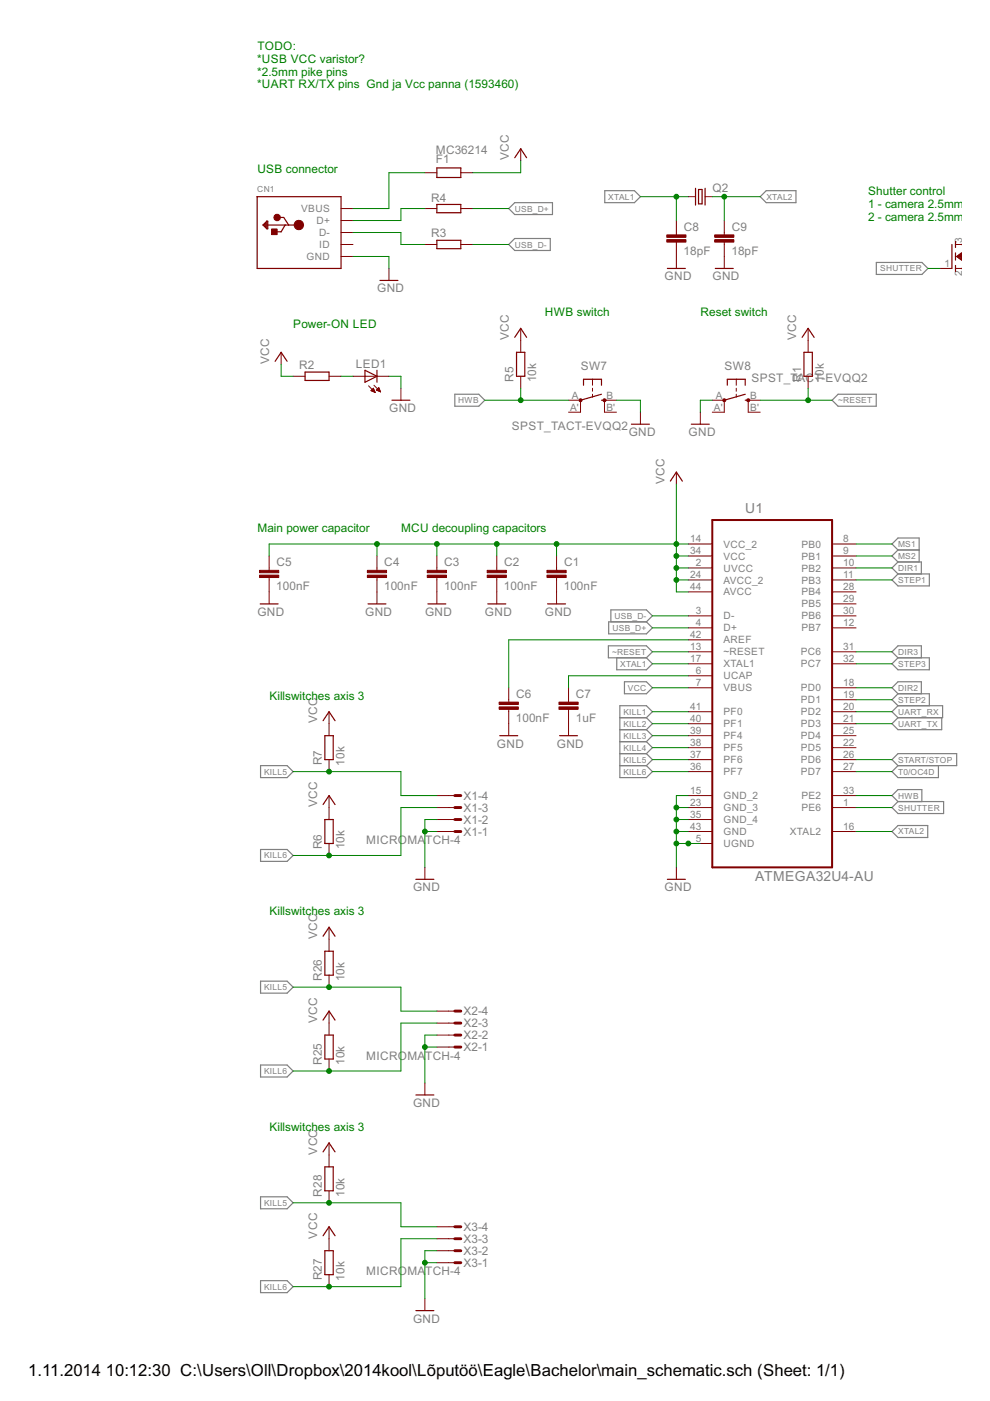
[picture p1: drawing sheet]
<svg xmlns="http://www.w3.org/2000/svg" width="210mm" height="297mm" viewBox="0 0 210 297" stroke-linecap="round" stroke-linejoin="round" font-family="sans-serif">
<g fill="none" stroke="#808080" stroke-width=".25">
<path d="M107.9 51.8l1.2-1.2h7.6v2.5h-7.6zM107.9 44.2l1.2-1.2h8v2.5h-8zM128.2 40.4h6.3l1.3 1.3-1.3 1.3h-6.3zM161.2 41.7l1.3-1.3h6.3v2.6h-6.3zM185.8 55.6h9.7l1.2 1.3-1.2 1.3h-9.7zM96.4 83.6h5.1l1.3 1.3-1.3 1.2h-5.1zM176.4 84.9l1.3-1.3h8.1v2.5h-8.1zM190.4 119.1l-1.3 1.3 1.3 1.3M190.4 119.1h4.9v2.6M190.4 116.6l-1.3-1.3 1.3-1.2h4.5v5M190.4 116.6h4.5M190.4 116.6l-1.3 1.3 1.3 1.2"/>
<path d="M129 136.9h8.1l1.2 1.3-1.2 1.3h-8.1zM129.1 131.8h8l1.2 1.3-1.2 1.3h-8zM129.5 131.8v-2.5h7.6l1.2 1.3-1.2 1.2M130.8 139.5v2.5h6.3l1.2-1.3-1.2-1.2M190.4 139.5l-1.3-1.3 1.3-1.3h4.9v2.6M190.4 121.7h6.6v2.5h-6.6l-1.3-1.2zM131.4 152.2h5.7M131.4 154.7h5.7M131.4 157.2h5.7M131.4 159.8h5.7M132.4 144.5h4.7l1.2 1.3-1.2 1.3h-4.7zM137.1 152.2l1.2-1.3-1.2-1.3h-5.7v15.3h5.7l1.2-1.3-1.2-1.3"/>
<path d="M137.1 152.2l1.2 1.2-1.2 1.3M137.1 154.7l1.2 1.3-1.2 1.2M137.1 157.2l1.2 1.3-1.2 1.3M137.1 159.8l1.2 1.3-1.2 1.2M189.1 140.7l1.3-1.2h6.6v2.5h-6.6zM190.4 147.1h6.6v2.5M190.4 147.1l-1.3-1.3 1.3-1.3h4.9v2.6M190.4 149.6h9.5v2.6h-9.5M190.4 152.2l-1.3 1.2 1.3 1.3h9.3v-2.5M190.4 149.6l-1.3 1.3 1.3 1.3M190.4 147.1l-1.3 1.3 1.3 1.2M55.2 162.3h5.7l1.2 1.3-1.2 1.3h-5.7z"/>
<path d="M131.4 162.3h5.7M189.1 176.3l1.3-1.3h6.3v2.6h-6.3zM189.1 161.1l1.3-1.3h12.4v2.5h-12.4zM190.4 169.9l-1.3-1.2 1.3-1.3h5.1v2.5M190.4 169.9h9.7v2.6h-9.7l-1.3-1.3zM190.4 162.3l-1.3 1.3 1.3 1.3h8.6v-2.6M55.2 180.1h5.7l1.2 1.3-1.2 1.2h-5.7zM55.2 208h5.7l1.2 1.3-1.2 1.3h-5.7zM55.2 225.8h5.7l1.2 1.3-1.2 1.2h-5.7zM55.2 253.7h5.7l1.2 1.3-1.2 1.3h-5.7zM55.2 271.5h5.7l1.2 1.3-1.2 1.3h-5.7z"/>
</g>
<g fill="none" stroke="#800000" stroke-width=".21">
<path d="M90.1 36.6h2.5M97.7 36.6h2.5M110.4 31.5v2.6M72.3 46.8h2.5M72.3 49.3h2.5M72.3 44.2h2.5M72.3 54.4h2.5M72.3 51.8h2.5M82.5 56.9v2.6M90.1 44.2h2.5M90.1 51.8h2.5M97.7 44.2h2.5"/>
<path d="M97.7 51.8h2.5M143.4 46.8v3M143.4 51.3v5.6M145.9 41.7h1.6M149.5 41.7h1.5M153.6 46.8v3M153.6 51.3v5.6M199.3 56.9h2.5M202.6 54.4h1.3M202.6 51.8h1.3M202.6 56.9h1.3M202.8 54.4l1.1-.8v1.5z"/>
<path d="M202.9 54.4h1M203 54.3h.9M203 54.5h.9M203.1 54.2h.8M203.2 54.7h.7M203.3 54.1h.6M203.3 54.8h.6M203.5 53.9h.4M203.5 54.9h.4M203.6 53.8h.3M203.7 55h.2M203.8 53.7h.1"/>
<path d="M203.8 55.1h.1M59.6 74.7v2.5M62.1 79.8h2.6M69.8 79.8h2.5M74.8 79.8h7.7M110.4 69.6v5.1M110.4 79.8v2.5M171.3 69.6v5.1M171.3 79.8v2.5M78.1 81.8l1.4 1.4M78.7 82.8l.5-.5 .3 .9zM78.7 82.8h.7"/>
<path d="M78.8 82.9h.6M78.8 82.6h.5M79 82.5h.2M79.1 83h.4M79.1 82.4h.1M79.3 81.7l1.4 1.4M79.3 83.1h.2M79.9 82.6h.6M79.9 82.8h.6M80 82.5h.4M80.1 82.4h.3M80.2 82.9h.4"/>
<path d="M80.2 82.3h.1M80.3 82.2l.4 .9-.9-.4zM80.5 83h.1M85 82.3v2.6M120.5 84.9h2.6v2.5h-2.6M125.6 80.4v1.3M125.6 82.3v.7M125.6 83.6v.6M130.7 84.9h-2.5v2.5h2.5M135.8 87.4v2.5M148.5 87.4v2.5M151 84.9h2.6v2.5h-2.6"/>
<path d="M156.1 80.4v1.3M156.1 82.3v.7M156.1 83.6v.6M161.2 84.9h-2.6v2.5h2.6M57.1 117.9v3M79.9 117.9v3M92.6 117.9v3M105.3 117.9v3M118 117.9v3M143.4 100.1v2.5M145.9 115.3h5.1M145.9 117.9h5.1"/>
<path d="M176.4 115.3h5.1M176.4 117.9h5.1M57.1 122.4v5.6M79.9 122.4v5.6M92.6 122.4v5.6M105.3 122.4v5.6M118 122.4v5.6M145.9 120.4h5.1M145.9 123h5.1M145.9 125.5h5.1M145.9 130.6h5.1M145.9 133.1h5.1"/>
<path d="M145.9 135.7h5.1M145.9 138.2h5.1M176.4 120.4h5.1M176.4 123h5.1M176.4 125.5h5.1M176.4 130.6h5.1M176.4 133.1h5.1M176.4 138.2h5.1M176.4 128h5.1M69.8 150.9v5.1M107.9 145.8v3.1M107.9 150.4v5.6"/>
<path d="M120.5 145.8v3.1M120.5 150.4v5.6M145.9 140.7h5.1M145.9 143.3h5.1M145.9 145.8h5.1M145.9 150.9h5.1M145.9 153.4h5.1M145.9 156h5.1M145.9 158.5h5.1M176.4 140.7h5.1M176.4 145.8h5.1M176.4 150.9h5.1"/>
<path d="M176.4 153.4h5.1M176.4 156h5.1M176.4 158.5h5.1M176.4 148.4h5.1M69.8 161.1v2.5M69.8 168.7v5.1M69.8 178.8v2.6M92.6 168.7h3.8M92.6 171.2h3.8M92.6 173.8h3.8M92.6 176.3h3.8M145.9 161.1h5.1"/>
<path d="M145.9 163.6h5.1M145.9 168.7h5.1M145.9 171.2h5.1M145.9 173.8h5.1M145.9 176.3h5.1M145.9 178.8h5.1M176.4 161.1h5.1M176.4 163.6h5.1M176.4 168.7h5.1M176.4 171.2h5.1M176.4 176.3h5.1M69.8 196.6v5.1"/>
<path d="M90.1 183.9v2.5M143.4 183.9v2.5M69.8 206.8v2.5M69.8 214.4v5.1M92.6 219.5h3.8M92.6 216.9h3.8M92.6 214.4h3.8M69.8 224.5v2.6M90.1 229.6v2.6M92.6 222h3.8M69.8 242.3v5.1M69.8 252.5v2.5"/>
<path d="M69.8 260.1v5.1M69.8 270.3v2.5M90.1 275.3v2.6M92.6 267.7h3.8M92.6 265.2h3.8M92.6 262.6h3.8M92.6 260.1h3.8"/>
</g>
<path d="M151 110.3h25.4v73.6h-25.4z" fill="none" stroke="#800000" stroke-width=".42"/>
<g fill="#800000" stroke="#800000" stroke-width=".21">
<path d="M116 121.9h4v.5h-4z"/>
<path d="M116 120.9h4v.5h-4z"/>
<path d="M103.3 121.9h4.1v.5h-4.1z"/>
<path d="M103.3 120.9h4.1v.5h-4.1z"/>
<path d="M90.6 121.9h4.1v.5h-4.1z"/>
<path d="M90.6 120.9h4.1v.5h-4.1z"/>
<path d="M77.9 121.9h4.1v.5h-4.1z"/>
<path d="M77.9 120.9h4.1v.5h-4.1z"/>
<path d="M55 121.9h4.1v.5h-4.1z"/>
<path d="M55 120.9h4.1v.5h-4.1z"/>
<path d="M105.8 149.9h4.1v.5h-4.1z"/>
<path d="M105.8 148.9h4.1v.5h-4.1z"/>
<path d="M118.5 149.9h4.1v.5h-4.1z"/>
<path d="M118.5 148.9h4.1v.5h-4.1z"/>
<path d="M57.6 48.6h1.2v1.1h-1.2z"/>
<path d="M141.4 50.8h4v.5h-4z"/>
<path d="M141.4 49.8h4v.5h-4z"/>
<path d="M151.5 50.8h4.1v.5h-4.1z"/>
<path d="M151.5 49.8h4.1v.5h-4.1z"/>
</g>
<g fill="none" stroke="#800000" stroke-width=".25">
<path d="M92.6 35.6h5.1v2h-5.1zM109.1 33.4l1.3-1.9 1.3 1.9M147.5 39.9v3.6M149.5 39.9v3.6M54.5 41.7h17.8v15.2h-17.8v-15.2M55.8 47.7l.8-.8h.2v1.6h-.2zM56 47.7l.4-.4v.8l-.2-.4M56.6 46.9v1.4M56.8 47.7h6.6M59.2 46.1h1l1 1.6M60.5 47.7l-.9 1.4h-1.2M80.6 59.5h3.8"/>
<path d="M92.6 50.9h5.1v1.8h-5.1zM92.6 43.3h5.1v1.8h-5.1zM141.5 56.9h3.8M148.1 40.2h.8v3h-.8zM151.7 56.9h3.8M201.8 51.8v5.1M202.6 51.2v1.3M202.6 53.6v1.5M202.6 56.3v1.3M58.3 76.6l1.3-1.9 1.3 1.9M64.7 78.9h5.1v1.8h-5.1zM77.4 78.5l2.5 1.3-2.5 1.2z"/>
<path d="M79.9 78.5v2.5M109.1 71.5l1.3-1.9 1.3 1.9M109.5 74.7h1.8v5.1h-1.8zM170.1 71.5l1.2-1.9 1.3 1.9M170.5 74.7h1.7v5.1h-1.7zM83.1 84.9h3.8M123.7 81.7v-1.3h3.8v1.3M127.5 84.9h.7M127.5 83.6l-4.4 1.3M133.9 89.9h3.8M146.6 89.9h3.8M154.2 81.7v-1.3h3.8v1.3"/>
<path d="M158 84.9h.6M158 83.6l-4.4 1.3M142.1 102l1.3-1.9 1.3 1.9M55.2 128h3.8M78 128h3.8M90.7 128h3.8M103.4 128h3.8M116.1 128h3.8M68.5 152.8l1.3-1.9 1.2 1.9M68.9 156h1.8v5.1h-1.8zM106 156h3.8M118.6 156h3.8"/>
<path d="M68.5 170.6l1.3-1.9 1.2 1.9M68.9 173.8h1.8v5h-1.8zM68.5 198.5l1.3-1.9 1.2 1.9M88.2 186.4h3.8M141.5 186.4h3.8M68.5 216.3l1.3-1.9 1.2 1.9M68.9 201.7h1.8v5.1h-1.8zM68.9 219.5h1.8v5h-1.8zM88.2 232.2h3.8M68.5 244.2l1.3-1.9 1.2 1.9M68.9 247.4h1.8v5.1h-1.8zM68.5 262l1.3-1.9 1.2 1.9"/>
<path d="M68.9 265.2h1.8v5.1h-1.8zM88.2 277.9h3.8"/>
</g>
<g fill="#800000" stroke="#800000" stroke-width=".21">
<circle cx="63.4" cy="47.7" r="1"/>
<circle cx="58.8" cy="46.1" r=".7"/>
<circle cx="123.1" cy="84.9" r=".32"/>
<circle cx="128.2" cy="84.9" r=".32"/>
<circle cx="153.6" cy="84.9" r=".32"/>
<circle cx="158.6" cy="84.9" r=".32"/>
</g>
<path d="M96.4 176.3h1.3M96.4 173.8h1.3M96.4 171.2h1.3M96.4 168.7h1.3M96.4 219.5h1.3M96.4 216.9h1.3M96.4 214.4h1.3M96.4 222h1.3M96.4 267.7h1.3M96.4 265.2h1.3M96.4 262.6h1.3M96.4 260.1h1.3" fill="none" stroke="#800000" stroke-width=".61"/>
<g fill="none" stroke="#008000" stroke-width=".21">
<path d="M90.1 36.6h-7.6v7.6h-7.7M110.4 34.1v2.5h-10.2M74.8 49.3h10.2v2.5h5.1M74.8 54.4h7.7v2.5M90.1 44.2h-5.1v2.6h-10.2M100.2 51.8h7.7M100.2 44.2h7.7M135.8 41.7h10.1M143.4 41.7v5.1M151 41.7h10.2M153.6 41.7v5.1M196.7 56.9h2.6"/>
<path d="M59.6 77.2v2.6h2.5M72.3 79.8h2.5M82.5 79.8h2.5v2.5M102.8 84.9h17.7M110.4 82.3v2.6M130.7 84.9h5.1v2.5M151 84.9h-2.5v2.5M161.2 84.9h15.2M171.3 82.3v2.6M79.9 115.3v2.6M92.6 115.3v2.6M105.3 115.3v2.6"/>
<path d="M118 115.3v2.6M143.4 102.6v22.9h2.5M143.4 117.9h2.5M145.9 115.3h-88.8v2.6M181.5 115.3h7.6M181.5 117.9h7.6M138.3 130.6h7.6M138.3 133.1h7.6M138.3 138.2h7.6M143.4 120.4h2.5M143.4 123h2.5M145.9 135.7h-38v10.1"/>
<path d="M181.5 120.4h7.6M181.5 123h7.6M181.5 138.2h7.6M138.3 145.8h7.6M138.3 140.7h7.6M138.3 150.9h7.6M138.3 153.4h7.6M138.3 156h7.6M138.3 158.5h7.6M145.9 143.3h-25.4v2.5M181.5 145.8h7.6M181.5 140.7h7.6"/>
<path d="M181.5 150.9h7.6M181.5 153.4h7.6M181.5 148.4h7.6M62.1 163.6h22.9v5.1h7.6M90.1 176.3h2.5M92.6 171.2h-7.6v10.2h-22.9M92.6 173.8h-2.5v10.1M138.3 161.1h7.6M138.3 163.6h7.6M143.4 171.2h2.5M143.4 173.8h2.5M143.4 176.3h2.5"/>
<path d="M143.4 178.8h5.1M145.9 168.7h-2.5v15.2M181.5 168.7h7.6M181.5 171.2h7.6M181.5 176.3h7.6M181.5 161.1h7.6M181.5 163.6h7.6M62.1 209.3h22.9v5.1h7.6M92.6 216.9h-7.6v10.2h-22.9M92.6 219.5h-2.5v10.1M90.1 222h2.5M62.1 255h22.9v5.1h7.6"/>
<path d="M90.1 267.7h2.5M92.6 262.6h-7.6v10.2h-22.9M92.6 265.2h-2.5v10.1"/>
</g>
<g fill="#008000" stroke="#008000" stroke-width=".21">
<circle cx="143.4" cy="171.2" r=".51"/>
<circle cx="143.4" cy="173.8" r=".51"/>
<circle cx="143.4" cy="176.3" r=".51"/>
<circle cx="143.4" cy="178.8" r=".51"/>
<circle cx="145.9" cy="178.8" r=".51"/>
<circle cx="90.1" cy="176.3" r=".51"/>
<circle cx="90.1" cy="222" r=".51"/>
<circle cx="90.1" cy="267.7" r=".51"/>
<circle cx="143.4" cy="117.9" r=".51"/>
<circle cx="143.4" cy="120.4" r=".51"/>
<circle cx="143.4" cy="123" r=".51"/>
<circle cx="143.4" cy="115.3" r=".51"/>
<circle cx="118" cy="115.3" r=".51"/>
<circle cx="105.3" cy="115.3" r=".51"/>
<circle cx="79.9" cy="115.3" r=".51"/>
<circle cx="92.6" cy="115.3" r=".51"/>
<circle cx="143.4" cy="41.7" r=".51"/>
<circle cx="171.3" cy="84.9" r=".51"/>
<circle cx="153.6" cy="41.7" r=".51"/>
<circle cx="110.4" cy="84.9" r=".51"/>
<circle cx="69.8" cy="163.6" r=".51"/>
<circle cx="69.8" cy="209.3" r=".51"/>
<circle cx="69.8" cy="255" r=".51"/>
<circle cx="69.8" cy="181.4" r=".51"/>
<circle cx="69.8" cy="227.1" r=".51"/>
<circle cx="69.8" cy="272.8" r=".51"/>
</g>
<g font-size="4">
<text x="6" y="291.7">1.11.2014</text>
<text x="22.4" y="291.7">10:12:30 C:\Users\Oll\Dropbox\2014kool\Lõputöö\Eagle\Bachelor\main_schematic.sch (Sheet: 1/1)</text>
</g>
<g font-size="3.3" fill="#808080">
<text x="158" y="108.8">U1</text>
<text x="160.1" y="186.9">ATMEGA32U4-AU</text>
</g>
<g font-size="2.8" fill="#008000">
<text x="54.6" y="10.7">TODO:</text>
<text x="54.5" y="13.4">*USB VCC varistor?</text>
<text x="54.5" y="16">*2.5mm pike pins</text>
<text x="54.5" y="18.7">*UART RX/TX pins Gnd ja Vcc panna (1593460)</text>
<text x="54.6" y="36.6">USB connector</text>
<text x="184.1" y="41.4">Shutter control</text>
<text x="184" y="44.1">1 - camera 2.5mm pike</text>
<text x="184" y="46.8">2 - camera 2.5mm GND</text>
<text x="62.2" y="69.6">Power-ON LED</text>
<text x="115.5" y="67.1">HWB switch</text>
<text x="148.5" y="67.1">Reset switch</text>
<text x="54.6" y="112.8">Main power capacitor</text>
<text x="85" y="112.8">MCU decoupling capacitors</text>
<text x="57.1" y="148.4">Killswitches axis 3</text>
<text x="57.1" y="194.1">Killswitches axis 3</text>
<text x="57.1" y="239.8">Killswitches axis 3</text>
</g>
<g font-size="2.8" fill="#808080">
<text x="92.4" y="32.5">MC36214</text>
<text x="92.4" y="34.6">F1</text>
<text x="107.9" y="34" transform="rotate(-90 107.9 34)">VCC</text>
<text x="151.1" y="40.7">Q2</text>
<text x="91.4" y="42.7">R4</text>
<text x="91.4" y="50.3">R3</text>
<text x="145" y="48.9">C8</text>
<text x="155.1" y="48.9">C9</text>
<text x="140.9" y="59.5">GND</text>
<text x="144.9" y="54">18pF</text>
<text x="151.1" y="59.5">GND</text>
<text x="155.1" y="54">18pF</text>
<text x="80" y="62">GND</text>
<text x="57.1" y="77.2" transform="rotate(-90 57.1 77.2)">VCC</text>
<text x="107.9" y="72.1" transform="rotate(-90 107.9 72.1)">VCC</text>
<text x="168.8" y="72.1" transform="rotate(-90 168.8 72.1)">VCC</text>
<text x="63.5" y="78.3">R2</text>
<text x="75.5" y="78">LED1</text>
<text x="108.9" y="81" transform="rotate(-90 108.9 81)">R5</text>
<text x="113.7" y="81.1" transform="rotate(-90 113.7 81.1)">10k</text>
<text x="123.1" y="78.5">SW7</text>
<text x="153.6" y="78.5">SW8</text>
<text x="159.3" y="81.1">SPST_TACT-EVQQ2</text>
<text x="169.8" y="81" transform="rotate(-90 169.8 81)">R1</text>
<text x="174.6" y="81.1" transform="rotate(-90 174.6 81.1)">10k</text>
<text x="82.5" y="87.4">GND</text>
<text x="108.5" y="91.2">SPST_TACT-EVQQ2</text>
<text x="133.3" y="92.5">GND</text>
<text x="146" y="92.5">GND</text>
<text x="140.9" y="102.6" transform="rotate(-90 140.9 102.6)">VCC</text>
<text x="58.6" y="125.1">100nF</text>
<text x="58.6" y="120">C5</text>
<text x="81.4" y="125.1">100nF</text>
<text x="81.5" y="120">C4</text>
<text x="94.1" y="125.1">100nF</text>
<text x="94.2" y="120">C3</text>
<text x="106.8" y="125.1">100nF</text>
<text x="106.9" y="120">C2</text>
<text x="119.5" y="125.1">100nF</text>
<text x="119.6" y="120">C1</text>
<text x="54.6" y="130.6">GND</text>
<text x="77.4" y="130.6">GND</text>
<text x="90.1" y="130.6">GND</text>
<text x="102.8" y="130.6">GND</text>
<text x="115.5" y="130.6">GND</text>
<text x="109.4" y="148">C6</text>
<text x="122.1" y="148">C7</text>
<text x="67.2" y="153.4" transform="rotate(-90 67.2 153.4)">VCC</text>
<text x="109.4" y="153">100nF</text>
<text x="122.1" y="153">1uF</text>
<text x="105.4" y="158.5">GND</text>
<text x="118.1" y="158.5">GND</text>
<text x="68.3" y="162.3" transform="rotate(-90 68.3 162.3)">R7</text>
<text x="73.1" y="162.3" transform="rotate(-90 73.1 162.3)">10k</text>
<text x="67.2" y="171.2" transform="rotate(-90 67.2 171.2)">VCC</text>
<text x="98.2" y="172.1">X1-3</text>
<text x="98.2" y="169.6">X1-4</text>
<text x="77.7" y="179">MICROMA</text>
<text x="90.1" y="179">TCH-4</text>
<text x="98.2" y="177.2">X1-1</text>
<text x="98.2" y="174.6">X1-2</text>
<text x="68.3" y="180.1" transform="rotate(-90 68.3 180.1)">R6</text>
<text x="73.1" y="180.1" transform="rotate(-90 73.1 180.1)">10k</text>
<text x="87.6" y="189">GND</text>
<text x="140.9" y="189">GND</text>
<text x="67.2" y="199.1" transform="rotate(-90 67.2 199.1)">VCC</text>
<text x="68.3" y="208" transform="rotate(-90 68.3 208)">R26</text>
<text x="73.1" y="208" transform="rotate(-90 73.1 208)">10k</text>
<text x="98.2" y="215.3">X2-4</text>
<text x="67.2" y="216.9" transform="rotate(-90 67.2 216.9)">VCC</text>
<text x="98.2" y="220.3">X2-2</text>
<text x="98.2" y="217.8">X2-3</text>
<text x="68.3" y="225.8" transform="rotate(-90 68.3 225.8)">R25</text>
<text x="73.1" y="225.8" transform="rotate(-90 73.1 225.8)">10k</text>
<text x="77.7" y="224.7">MICROMA</text>
<text x="90.1" y="224.7">TCH-4</text>
<text x="98.2" y="222.9">X2-1</text>
<text x="87.6" y="234.7">GND</text>
<text x="67.2" y="244.8" transform="rotate(-90 67.2 244.8)">VCC</text>
<text x="68.3" y="253.7" transform="rotate(-90 68.3 253.7)">R28</text>
<text x="73.1" y="253.7" transform="rotate(-90 73.1 253.7)">10k</text>
<text x="67.2" y="262.6" transform="rotate(-90 67.2 262.6)">VCC</text>
<text x="98.2" y="263.5">X3-3</text>
<text x="98.2" y="261">X3-4</text>
<text x="98.2" y="268.6">X3-1</text>
<text x="98.2" y="266.1">X3-2</text>
<text x="68.3" y="271.5" transform="rotate(-90 68.3 271.5)">R27</text>
<text x="73.1" y="271.5" transform="rotate(-90 73.1 271.5)">10k</text>
<text x="77.7" y="270.4">MICROMA</text>
<text x="90.1" y="270.4">TCH-4</text>
<text x="87.6" y="280.4">GND</text>
</g>
<g font-size="2.4" fill="#808080">
<text x="63.9" y="45">VBUS</text>
<text x="67.1" y="47.5">D+</text>
<text x="67.7" y="50.1">D-</text>
<text x="67.7" y="52.6">ID</text>
<text x="204" y="51.5" transform="rotate(-90 204 51.5)">3</text>
<text x="65" y="55.1">GND</text>
<text x="200.3" y="56.6">1</text>
<text x="204" y="58.5" transform="rotate(-90 204 58.5)">2</text>
<text x="120.9" y="87">A'</text>
<text x="121.3" y="84.5">A</text>
<text x="128.6" y="84.5">B</text>
<text x="128.6" y="87">B'</text>
<text x="151.3" y="87">A'</text>
<text x="151.7" y="84.5">A</text>
<text x="159" y="84.5">B</text>
<text x="159" y="87">B'</text>
<text x="146.3" y="115">14</text>
<text x="146.3" y="117.5">34</text>
<text x="153.4" y="116.1">VCC_2</text>
<text x="153.4" y="118.6">VCC</text>
<text x="169.9" y="116.1">PB0</text>
<text x="169.9" y="118.6">PB1</text>
<text x="178.8" y="115">8</text>
<text x="178.8" y="117.5">9</text>
<text x="146.3" y="122.6">24</text>
<text x="146.3" y="125.1">44</text>
<text x="147.5" y="120.1">2</text>
<text x="153.4" y="121.2">UVCC</text>
<text x="153.4" y="123.7">AVCC_2</text>
<text x="169.9" y="121.2">PB2</text>
<text x="169.9" y="123.7">PB3</text>
<text x="178.8" y="120.1">10</text>
<text x="178.8" y="122.6">11</text>
<text x="178.8" y="125.1">28</text>
<text x="147.5" y="130.2">3</text>
<text x="153.4" y="126.3">AVCC</text>
<text x="153.4" y="131.3">D-</text>
<text x="169.9" y="126.3">PB4</text>
<text x="169.9" y="128.8">PB5</text>
<text x="169.9" y="131.3">PB6</text>
<text x="178.8" y="127.7">29</text>
<text x="178.8" y="130.2">30</text>
<text x="146.3" y="135.3">42</text>
<text x="146.3" y="137.8">13</text>
<text x="147.5" y="132.8">4</text>
<text x="153.4" y="133.9">D+</text>
<text x="153.4" y="136.4">AREF</text>
<text x="169.9" y="133.9">PB7</text>
<text x="178.8" y="132.8">12</text>
<text x="178.8" y="137.8">31</text>
<text x="146.3" y="140.4">17</text>
<text x="147.5" y="142.9">6</text>
<text x="153.4" y="139">~RESET</text>
<text x="153.4" y="141.5">XTAL1</text>
<text x="169.8" y="139">PC6</text>
<text x="169.8" y="141.5">PC7</text>
<text x="178.8" y="140.4">32</text>
<text x="147.5" y="145.5">7</text>
<text x="153.4" y="144">UCAP</text>
<text x="153.4" y="146.6">VBUS</text>
<text x="169.8" y="146.6">PD0</text>
<text x="169.8" y="149.1">PD1</text>
<text x="178.8" y="145.5">18</text>
<text x="178.8" y="148">19</text>
<text x="146.3" y="150.5">41</text>
<text x="146.3" y="153.1">40</text>
<text x="146.3" y="155.6">39</text>
<text x="153.4" y="151.7">PF0</text>
<text x="153.4" y="154.2">PF1</text>
<text x="169.8" y="151.7">PD2</text>
<text x="169.8" y="154.2">PD3</text>
<text x="178.8" y="150.5">20</text>
<text x="178.8" y="153.1">21</text>
<text x="178.8" y="155.6">25</text>
<text x="146.3" y="158.2">38</text>
<text x="146.3" y="160.7">37</text>
<text x="153.4" y="156.7">PF4</text>
<text x="153.4" y="159.3">PF5</text>
<text x="153.4" y="161.8">PF6</text>
<text x="169.8" y="156.7">PD4</text>
<text x="169.8" y="159.3">PD5</text>
<text x="169.8" y="161.8">PD6</text>
<text x="178.8" y="158.2">22</text>
<text x="178.8" y="160.7">26</text>
<text x="146.3" y="163.2">36</text>
<text x="153.4" y="164.4">PF7</text>
<text x="169.8" y="164.4">PD7</text>
<text x="178.8" y="163.2">27</text>
<text x="146.3" y="168.3">15</text>
<text x="146.3" y="170.9">23</text>
<text x="146.3" y="173.4">35</text>
<text x="153.4" y="169.4">GND_2</text>
<text x="153.4" y="172">GND_3</text>
<text x="169.9" y="169.4">PE2</text>
<text x="169.9" y="172">PE6</text>
<text x="178.8" y="168.3">33</text>
<text x="178.8" y="170.9">1</text>
<text x="146.3" y="175.9">43</text>
<text x="147.5" y="178.5">5</text>
<text x="153.4" y="174.5">GND_4</text>
<text x="153.4" y="177">GND</text>
<text x="153.4" y="179.6">UGND</text>
<text x="167.5" y="177">XTAL2</text>
<text x="178.8" y="175.9">16</text>
</g>
<g font-size="2" fill="#808080">
<text x="54.6" y="40.7">CN1</text>
<text x="109.2" y="44.9">USB_D+</text>
<text x="129" y="42.3">XTAL1</text>
<text x="162.5" y="42.3">XTAL2</text>
<text x="109.2" y="52.5">USB_D-</text>
<text x="186.6" y="57.6">SHUTTER</text>
<text x="97.1" y="85.5">HWB</text>
<text x="177.7" y="85.5">~RESET</text>
<text x="190.4" y="116">MS1</text>
<text x="190.4" y="118.5">MS2</text>
<text x="190.4" y="121.1">DIR1</text>
<text x="190.4" y="123.6">STEP1</text>
<text x="130.3" y="131.2">USB_D-</text>
<text x="129.9" y="133.7">USB_D+</text>
<text x="129.8" y="138.8">~RESET</text>
<text x="131.5" y="141.4">XTAL1</text>
<text x="190.4" y="141.4">STEP3</text>
<text x="190.4" y="138.8">DIR3</text>
<text x="133.1" y="146.4">VCC</text>
<text x="190.4" y="149">STEP2</text>
<text x="190.4" y="146.4">DIR2</text>
<text x="132.2" y="151.5">KILL1</text>
<text x="132.2" y="154.1">KILL2</text>
<text x="190.4" y="151.5">UART_RX</text>
<text x="190.4" y="154.1">UART_TX</text>
<text x="132.2" y="156.6">KILL3</text>
<text x="132.2" y="159.1">KILL4</text>
<text x="132.2" y="161.7">KILL5</text>
<text x="190.4" y="161.7">START/STOP</text>
<text x="56" y="164.2">KILL5</text>
<text x="132.2" y="164.2">KILL6</text>
<text x="190.4" y="164.2">T0/OC4D</text>
<text x="190.4" y="169.3">HWB</text>
<text x="190.4" y="171.8">SHUTTER</text>
<text x="190.4" y="176.9">XTAL2</text>
<text x="56" y="182">KILL6</text>
<text x="56" y="209.9">KILL5</text>
<text x="56" y="227.7">KILL6</text>
<text x="56" y="255.7">KILL5</text>
<text x="56" y="273.4">KILL6</text>
</g>
</svg>
